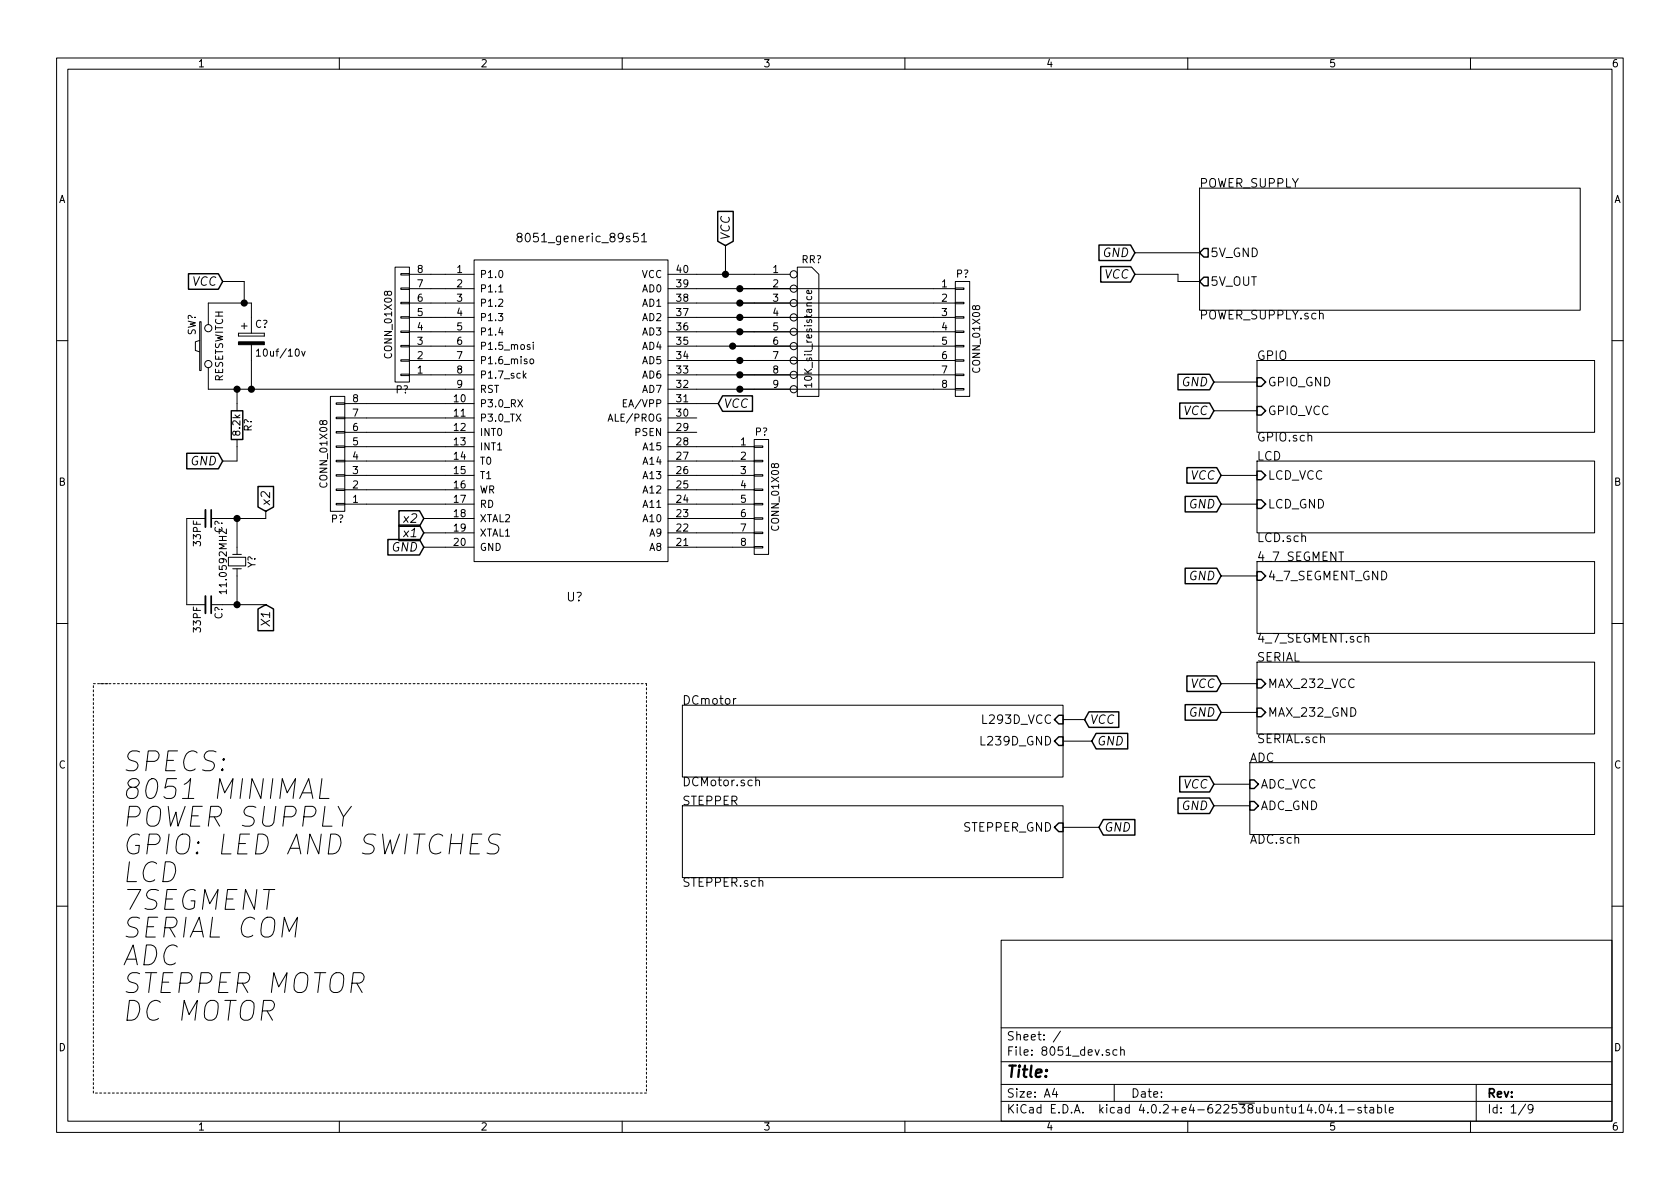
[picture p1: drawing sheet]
<svg xmlns="http://www.w3.org/2000/svg" width="297mm" height="210mm" viewBox="0 0 297 210" stroke-linecap="round" stroke-linejoin="round" font-family="sans-serif">
<g fill="none" stroke="#000" stroke-width=".18">
<path d="M10 10.3h277v189.9h-277zM12 12.2h273v186.1h-273zM60 10.3v1.9M110 10.3v1.9M160 10.3v1.9M210 10.3v1.9M260 10.3v1.9M212.1 33.3h67.3v21.6h-67.3zM35.3 56.9h.3v8.6h-.3zM36.8 57.4v-3.8h7.6v5.3M39.4 49.8h3.8v3.8M42.2 58.9v.5z"/>
<path d="M42.2 59.4h4.5zM42.2 58.9h4.5zM42.7 57.7h1M43.2 57.1v1.1M46.7 58.9v.5zM69.8 47.2h2.6v20.4h-2.6zM70.9 48.4h1.5v.2h-1.5zM70.9 50.9h1.5v.3h-1.5zM70.9 53.5h1.5v.2h-1.5zM70.9 56h1.5v.3h-1.5zM70.9 58.5h1.5v.3h-1.5zM72.4 48.5h11.4"/>
<path d="M72.4 51h11.4M72.4 53.6h11.4M72.4 56.1h11.4M72.4 58.7h11.4M83.8 46h34.3v53.3h-34.3zM88.2 51.6h.7M91.7 41.9l-.3-.3 .1-.2a.48 .48 0 0 1 .7 0l.1 .2-.1 .2-.7 .3v.5a.48 .48 0 0 0 .8-.1v-.3l-.3-.3M112.8 41.2h-.7l-.1 .8 .2-.2 .5 .1 .2 .2v.4l-.3 .3h-.4l-.2-.2M113.4 41.7l.5-.5v1.6M113.4 42.8h.9M118.1 48.5h21.6M118.1 51h50.8"/>
<path d="M118.1 53.6h50.8M118.1 56.1h50.8M118.1 58.7h50.8M128.3 43.4v5.1M141 47.2h2.5l1.3 1.3v21.6h-3.8zM142.7 52.4l-.1 .4 .3 .2 .5-.1v-.5M143.4 51.4l.1 .3-.2 .2h-.6v-.5l.3-.1 .1 .6M168.9 49.8h2.5v20.3h-2.5zM168.9 58.5h1.5v.3h-1.5zM168.9 56h1.5v.3h-1.5zM168.9 53.5h1.5v.2h-1.5zM168.9 50.9h1.5v.3h-1.5z"/>
<path d="M200.7 48.5h7.6v1.3h3.8M200.7 44.7h11.4M10 60.2h2M35.3 60.2l-.8 .2v1.6l.8 .2M36.8 65v3.8h47M41.9 77.7v3.8h-2.5M41.9 68.8v3.8M44.4 61v7.8M45.3 62.1l.4-.4v1.3M45.3 63h.8M53.3 62.1l.3 .9 .3-.9M58.4 70.1h2.6v20.3h-2.6z"/>
<path d="M59.4 71.2h1.6v.3h-1.6zM59.4 73.8h1.6v.2h-1.6zM59.4 76.3h1.6v.3h-1.6zM59.4 78.9h1.6v.2h-1.6zM61 71.4h22.8M61 73.9h22.8M61 76.4h22.8M61 79h22.8M70.9 61.1h1.5v.2h-1.5zM70.9 63.6h1.5v.3h-1.5zM70.9 66.2h1.5v.2h-1.5zM72.4 61.2h11.4"/>
<path d="M72.4 63.7h11.4M72.4 66.3h11.4M92.7 66.4l.3 .5M93 66l-.5 .5M93.7 61l-.3-.1-.2 .2 .1 .2 .4 .1v.3h-.5M93.8 63.6l.3-.1 .3 .2v.4l-.3 .2-.3-.1zM94.3 60.5v.1M94.3 60.9v.9M118.1 61.2h50.8M118.1 63.7h50.8M118.1 66.3h50.8M118.1 68.8h50.8"/>
<path d="M118.1 71.4h8.9M118.1 73.9h5.1M118.1 76.4h5.1M118.1 79h15.2M133.3 77.7h2.6v20.3h-2.6zM133.3 78.9h1.6v.2h-1.6zM143.5 68.1h-1.3l.4 .4M143.5 67.8v.7M168.9 68.7h1.5v.3h-1.5zM168.9 66.2h1.5v.2h-1.5zM168.9 63.6h1.5v.3h-1.5zM168.9 61.1h1.5v.2h-1.5z"/>
<path d="M214.6 67.6h7.6M214.6 72.6h7.6M222.2 63.7h59.7v12.7h-59.7zM285 60.2h2M36.3 91.7h-3.3v15.2h3.3M40 93.5v.9l-1.2-.9v.9M40.4 98.5h3v1.6h-3zM41.1 98h1.6M41.9 91.7v6.3M47 90.4v1.3h-7.6M59.4 81.4h1.6v.3h-1.6zM59.4 83.9h1.6v.3h-1.6z"/>
<path d="M59.4 86.5h1.6v.2h-1.6zM59.4 89h1.6v.3h-1.6zM61 81.5h22.8M61 89.1h22.8M61 84.1h22.8M61 86.6h22.8M74.9 96.8h8.9M74.9 94.2h8.9M74.9 91.7h8.9M118.1 96.8h15.2M118.1 94.2h15.2M118.1 91.7h15.2"/>
<path d="M118.1 81.5h15.2M118.1 89.1h15.2M118.1 84.1h15.2M118.1 86.6h15.2M133.3 96.6h1.6v.3h-1.6zM133.3 94.1h1.6v.3h-1.6zM133.3 91.6h1.6v.2h-1.6zM133.3 89h1.6v.3h-1.6zM133.3 86.5h1.6v.2h-1.6zM133.3 83.9h1.6v.3h-1.6zM133.3 81.4h1.6v.3h-1.6zM215.9 89.1h6.3"/>
<path d="M215.9 84.1h6.3M222.2 81.5h59.7v12.7h-59.7zM222.2 99.3h59.7v12.7h-59.7zM10 110.3h2M39.4 106.9h7.6M40 104.6h-1.2l.3 .4M40 104.3v.7M41.1 100.6h1.6M41.9 100.6v6.3M215.9 101.8h6.3M222.2 117.1h59.7v12.7h-59.7zM241.4 112.7v-.1a.36 .36 0 0 1 .6 .2v.8"/>
<path d="M285 110.3h2M56.9 137.7l-.4 3.5h1.7M120.6 124.7h67.4v12.7h-67.4zM130.1 123.5l-.3 .1-.1 .2M133.6 138.1l.1-.1a.36 .36 0 0 1 .6 .2v.8M188 127.2h3.8M188 131.1h5M214.6 138.7h6.4M215.9 120.9h6.3M215.9 126h6.3M221 134.9h60.9v12.7h-60.9zM88.5 147.7a1.44 1.44 0 0 0-1.9 .1 .76 .76 0 0 0-.2 .8 .76 .76 0 0 0 .6 .6l.6 .1a.84 .84 0 0 1 .6 1 .84 .84 0 0 1-.8 .7h-.8l-.5-.2"/>
<path d="M120.6 142.5h67.4v12.7h-67.4zM188 146.3h6.3M214.6 142.5h6.4M10 160.2h2M177 166.3h108v32h-108zM285 160.2h2M60 198.3v1.9M110 198.3v1.9M160 198.3v1.9M177 194.8h108M177 191.8h108M177 187.8h108"/>
<path d="M177 181.8h108M186.4 192.5l-.3 1h.9M186.8 193v1M187.5 182.3l-1.3 2M196.1 185.7a.37 .37 0 0 0-.5 .1v.2l.5 .2 .1 .1-.2 .3-.4-.1M197 191.8v3M197.5 185.7l-.4-.1-.3 .3v.6l.3 .1 .4-.1M198.1 185.7l.2-.1 .4 .1 .1 .9M198.1 185.1v1.5M210 198.3v1.9M233.4 195.5l.2-.2a.81 .81 0 0 1 .6 .6 .81 .81 0 0 1-.3 .8l-.1 .1a.79 .79 0 0 1-.4-1.3zM235 195.2l-.3 1.1h.9"/>
<path d="M235.4 195.8v1M236.2 196.7v.1M236.8 195.8l.4-.5v1.5M236.8 196.8h.9M238.3 196.3h1.1M240.7 195.9a.37 .37 0 0 0-.6 .1l.1 .3 .5 .1v.1l-.2 .3-.4-.1M241.2 195.8h.5M241.4 195.3v1.3l.3 .2M242.2 195.9h.6l.1 .9M242.9 196.2l-.5 .1-.2 .2 .2 .3 .5-.1M243.6 195.9l.4-.1 .3 .3-.1 .6h-.6M243.6 195.3v1.5"/>
<path d="M244.9 195.3v1.3l.2 .2M245.6 196.3l.8-.1-.1-.3-.4-.1-.3 .2 .1 .7h.6M260 198.3v1.9M261 191.8v6.5M269.7 195.2l-1.2 2M271 196l-.2 .3h-.3l-.3-.3v-.4l.1-.2 .5-.1 .2 .2a1.19 1.19 0 0 1-.2 1.2l-.5 .1"/>
<circle cx="36.8" cy="58" r=".63"/>
<circle cx="140.3" cy="56.1" r=".63"/>
<circle cx="140.3" cy="58.7" r=".63"/>
<circle cx="140.3" cy="48.5" r=".63"/>
<circle cx="140.3" cy="51" r=".63"/>
<circle cx="140.3" cy="53.6" r=".63"/>
<circle cx="36.8" cy="64.4" r=".63"/>
<circle cx="140.3" cy="66.3" r=".63"/>
<circle cx="140.3" cy="68.8" r=".63"/>
<circle cx="140.3" cy="61.2" r=".63"/>
<circle cx="140.3" cy="63.7" r=".63"/>
</g>
<g fill="none" stroke="#000" stroke-width=".25">
<path d="M126.9 37.4h2.7v5.3l-1.3 .7-1.4-.7zM33.3 48.4h5.3l.8 1.4-.8 1.3h-5.3zM194.3 43.3h5.6l.8 1.4-.8 1.4h-5.6zM194.6 47.1h5.3l.8 1.4-.8 1.4h-5.3zM212.9 49h.7v1.5h-.7l-.8-.7zM212.9 43.9h.7v1.6h-.7l-.8-.8zM40.9 72.6h2v5.1h-2zM127.8 70h5.2v2.7h-5.2l-.8-1.3zM208.3 66.2h5.6l.7 1.4-.7 1.3h-5.6zM208.6 71.3h5.3l.7 1.3-.7 1.4h-5.3zM222.2 66.8h.8l.8 .8-.8 .7h-.8zM222.2 71.9h.8l.8 .7-.8 .8h-.8z"/>
<path d="M33 80.2h5.6l.8 1.3-.8 1.4h-5.6zM45.6 86h2.8v3.7l-1.4 .7-1.4-.7zM68.6 95.4h5.6l.7 1.4-.7 1.3h-5.6zM70.5 92.9h3.7l.7 1.3-.7 1.4h-3.7zM70.5 90.3h3.7l.7 1.4-.7 1.4h-3.7zM209.5 87.8h5.6l.8 1.3-.8 1.4h-5.6zM209.9 82.7h5.2l.8 1.4-.8 1.3h-5.2zM222.2 88.4h.8l.8 .7-.8 .8h-.8zM222.2 83.3h.8l.8 .8-.8 .7h-.8zM45.6 107.7l1.4-.8 1.4 .8v3.8h-2.8zM209.5 100.5h5.6l.8 1.3-.8 1.4h-5.6zM209.9 119.5h5.2l.8 1.4-.8 1.4h-5.2z"/>
<path d="M222.2 101.1h.8l.8 .7-.8 .8h-.8zM187.2 126.5h.8v1.5h-.8l-.8-.8zM187.2 130.3h.8v1.5h-.8l-.8-.7zM192.5 125.9h5.3v2.7h-5.3l-.7-1.4zM193.8 129.7h5.6v2.7h-5.6l-.8-1.3zM208.6 137.3h5.3l.7 1.4-.7 1.3h-5.3zM209.5 124.6h5.6l.8 1.4-.8 1.3h-5.6zM221 137.9h.7l.8 .8-.8 .7h-.7zM222.2 120.1h.8l.8 .8-.8 .8h-.8zM222.2 125.2h.8l.8 .8-.8 .7h-.8zM187.2 145.5h.8v1.6h-.8l-.8-.8zM195.1 144.9h5.6v2.8h-5.6l-.8-1.4z"/>
<path d="M208.3 141.1h5.6l.7 1.4-.7 1.4h-5.6zM221 141.7h.7l.8 .8-.8 .8h-.7z"/>
</g>
<path d="M42.2 60.4h4.5v.6h-4.5z" fill="#000" stroke="#000" stroke-width=".18"/>
<path d="M36.3 90.2v3M36.3 105.4v3.1" fill="none" stroke="#000" stroke-width=".33"/>
<path d="M37.3 90.2v3M37.3 105.4v3.1" fill="none" stroke="#000" stroke-width=".3"/>
<g fill="#000" stroke="#000" stroke-width=".25">
<circle cx="43.2" cy="53.6" r=".51"/>
<circle cx="128.3" cy="48.5" r=".51"/>
<circle cx="130.8" cy="56.1" r=".51"/>
<circle cx="130.8" cy="51" r=".51"/>
<circle cx="130.8" cy="53.6" r=".51"/>
<circle cx="130.8" cy="58.7" r=".51"/>
<circle cx="41.9" cy="68.8" r=".51"/>
<circle cx="44.5" cy="68.8" r=".51"/>
<circle cx="129.5" cy="61.2" r=".51"/>
<circle cx="130.8" cy="63.7" r=".51"/>
<circle cx="130.8" cy="66.3" r=".51"/>
<circle cx="130.8" cy="68.8" r=".51"/>
<circle cx="41.9" cy="91.7" r=".51"/>
<circle cx="41.9" cy="106.9" r=".51"/>
</g>
<path d="M16.5 120.9h2.5M17.8 120.9h96.5M114.3 120.9v72.4M16.5 193.3v-72.4M114.3 193.3h-97.8" fill="none" stroke="#000" stroke-width=".18" stroke-dasharray=".3 .4"/>
<g font-size="4.9">
<text x="21.6" y="136.5">SPECS:</text>
<text x="21.6" y="141.4">8051 MINIMAL</text>
<text x="21.6" y="146.3">POWER SUPPLY</text>
<text x="21.6" y="151.2">GPIO: LED AND SWITCHES</text>
<text x="21.6" y="156.1">LCD</text>
<text x="21.6" y="161">7SEGMENT</text>
<text x="21.6" y="165.9">SERIAL COM</text>
<text x="21.6" y="170.8">ADC</text>
<text x="21.6" y="175.7">STEPPER MOTOR</text>
<text x="21.6" y="180.6">DC MOTOR</text>
</g>
<text font-size="2.8" x="178" y="190.5">Title:</text>
<g font-size="2.1">
<text x="212.1" y="33.2">POWER_SUPPLY</text>
<text x="92.6" y="42.8">8051_generic_89s51</text>
<text x="129" y="42.5" transform="rotate(-90 129 42.5)">VCC</text>
<text x="195" y="45.5">GND</text>
<text x="214" y="45.5">5V_GND</text>
<text x="34" y="50.5">VCC</text>
<text x="195.3" y="49.3">VCC</text>
<text x="214" y="50.5">5V_OUT</text>
<text x="212.1" y="56.5">POWER_SUPPLY.sch</text>
<text x="222.2" y="63.6">GPIO</text>
<text x="209" y="68.3">GND</text>
<text x="224.2" y="68.3">GPIO_GND</text>
<text x="127.9" y="72.1">VCC</text>
<text x="209.2" y="73.4">VCC</text>
<text x="224.2" y="73.4">GPIO_VCC</text>
<text x="33.7" y="82.3">GND</text>
<text x="222.2" y="78.1">GPIO.sch</text>
<text x="222.2" y="81.4">LCD</text>
<text x="47.8" y="89.5" transform="rotate(-90 47.8 89.5)">x2</text>
<text x="210.3" y="89.9">GND</text>
<text x="210.5" y="84.8">VCC</text>
<text x="224.2" y="89.9">LCD_GND</text>
<text x="224.2" y="84.8">LCD_VCC</text>
<text x="71.7" y="95">x1</text>
<text x="71.7" y="92.5">x2</text>
<text x="222.2" y="95.9">LCD.sch</text>
<text x="69.3" y="97.5">GND</text>
<text x="222.2" y="99.2">4_7_SEGMENT</text>
<text x="100.2" y="106.3">U?</text>
<text x="210.3" y="102.6">GND</text>
<text x="224.2" y="102.6">4_7_SEGMENT_GND</text>
<text x="47.8" y="110.4" transform="rotate(-90 47.8 110.4)">X1</text>
<text x="222.2" y="113.6">4_7_SEGMENT.sch</text>
<text x="222.2" y="117">SERIAL</text>
<text x="120.6" y="124.6">DCmotor</text>
<text x="210.5" y="121.7">VCC</text>
<text x="224.2" y="121.7">MAX_232_VCC</text>
<text x="173.8" y="131.8">L239D_GND</text>
<text x="174" y="128">L293D_VCC</text>
<text x="192.7" y="128">VCC</text>
<text x="194" y="131.8">GND</text>
<text x="210.3" y="126.7">GND</text>
<text x="222.2" y="131.4">SERIAL.sch</text>
<text x="224.2" y="126.7">MAX_232_GND</text>
<text x="221" y="134.8">ADC</text>
<text x="120.6" y="142.4">STEPPER</text>
<text x="120.6" y="139">DCMotor.sch</text>
<text x="209" y="143.3">GND</text>
<text x="209.2" y="139.4">VCC</text>
<text x="222.9" y="143.3">ADC_GND</text>
<text x="222.9" y="139.4">ADC_VCC</text>
<text x="170.2" y="147.1">STEPPER_GND</text>
<text x="195.2" y="147.1">GND</text>
<text x="221" y="149.2">ADC.sch</text>
<text x="120.6" y="156.8">STEPPER.sch</text>
<text x="178" y="184">Sheet: /</text>
<text x="178" y="186.7">File: 8051_dev.sch</text>
<text x="178" y="196.9">KiCad E.D.A. kicad 4.0.2+e4-622538ubuntu14.04.1-stable</text>
<text x="178" y="194.1">Size: A4</text>
<text x="200" y="194.1">Date:</text>
<text x="263" y="194.1">Rev:</text>
<text x="263" y="196.9">Id: 1/9</text>
</g>
<g font-size="1.8">
<text x="35" y="11.9">1</text>
<text x="85" y="11.9">2</text>
<text x="135" y="11.9">3</text>
<text x="185" y="11.9">4</text>
<text x="235" y="11.9">5</text>
<text x="285" y="11.9">6</text>
<text x="10.4" y="35.9">A</text>
<text x="285.4" y="35.9">A</text>
<text x="141.7" y="46.5">RR?</text>
<text x="73.8" y="53.3">6</text>
<text x="73.8" y="50.8">7</text>
<text x="73.8" y="48.3">8</text>
<text x="80.8" y="48.3">1</text>
<text x="80.8" y="50.8">2</text>
<text x="80.8" y="53.3">3</text>
<text x="84.8" y="49.1">P1.0</text>
<text x="84.8" y="51.7">P1.1</text>
<text x="113.4" y="49.1">VCC</text>
<text x="113.6" y="51.7">AD0</text>
<text x="119.7" y="48.3">40</text>
<text x="119.7" y="53.3">38</text>
<text x="119.7" y="50.8">39</text>
<text x="136.7" y="48.3">1</text>
<text x="136.7" y="50.8">2</text>
<text x="136.7" y="53.3">3</text>
<text x="166.5" y="50.8">1</text>
<text x="166.5" y="53.3">2</text>
<text x="169.1" y="49.1">P?</text>
<text x="34.6" y="59.4" transform="rotate(-90 34.6 59.4)">SW?</text>
<text x="45.1" y="58">C?</text>
<text x="73.8" y="58.4">4</text>
<text x="73.8" y="55.9">5</text>
<text x="80.8" y="55.9">4</text>
<text x="80.8" y="58.4">5</text>
<text x="84.8" y="54.2">P1.2</text>
<text x="84.8" y="56.8">P1.3</text>
<text x="84.8" y="59.3">P1.4</text>
<text x="113.6" y="59.3">AD3</text>
<text x="113.6" y="56.8">AD2</text>
<text x="113.6" y="54.2">AD1</text>
<text x="119.7" y="58.4">36</text>
<text x="119.7" y="55.9">37</text>
<text x="136.7" y="55.9">4</text>
<text x="136.7" y="58.4">5</text>
<text x="166.5" y="55.9">3</text>
<text x="166.5" y="58.4">4</text>
<text x="46.1" y="63">10uf/10v</text>
<text x="69.3" y="63" transform="rotate(-90 69.3 63)">CONN_01X08</text>
<text x="73.8" y="63.5">2</text>
<text x="73.8" y="61">3</text>
<text x="80.8" y="61">6</text>
<text x="80.8" y="63.5">7</text>
<text x="84.8" y="61.8">P1.5_mosi</text>
<text x="84.8" y="64.4">P1.6_miso</text>
<text x="113.6" y="64.4">AD5</text>
<text x="113.6" y="61.8">AD4</text>
<text x="119.7" y="63.5">34</text>
<text x="119.7" y="61">35</text>
<text x="136.7" y="61">6</text>
<text x="136.7" y="63.5">7</text>
<text x="166.5" y="61">5</text>
<text x="166.5" y="63.5">6</text>
<text x="173.3" y="65.6" transform="rotate(-90 173.3 65.6)">CONN_01X08</text>
<text x="39.4" y="67.6" transform="rotate(-90 39.4 67.6)">RESETSWITCH</text>
<text x="62.4" y="71.1">8</text>
<text x="70" y="69.5">P?</text>
<text x="73.8" y="66">1</text>
<text x="80.3" y="71.1">10</text>
<text x="80.8" y="66">8</text>
<text x="80.8" y="68.6">9</text>
<text x="84.8" y="66.9">P1.7_sck</text>
<text x="84.8" y="69.5">RST</text>
<text x="113.6" y="69.5">AD7</text>
<text x="113.6" y="66.9">AD6</text>
<text x="119.7" y="71.1">31</text>
<text x="119.7" y="68.6">32</text>
<text x="119.7" y="66">33</text>
<text x="136.7" y="66">8</text>
<text x="136.7" y="68.6">9</text>
<text x="143.6" y="67.9" transform="rotate(-90 143.6 67.9)">10K_sil_resistance</text>
<text x="166.5" y="66">7</text>
<text x="166.5" y="68.6">8</text>
<text x="42.5" y="76.9" transform="rotate(-90 42.5 76.9)">8.2k</text>
<text x="44.5" y="76.3" transform="rotate(-90 44.5 76.3)">R?</text>
<text x="62.4" y="76.2">6</text>
<text x="62.4" y="73.7">7</text>
<text x="80.3" y="73.7">11</text>
<text x="80.3" y="76.2">12</text>
<text x="84.8" y="72">P3.0_RX</text>
<text x="84.8" y="74.5">P3.0_TX</text>
<text x="84.8" y="77.1">INT0</text>
<text x="107.8" y="74.5">ALE/PROG</text>
<text x="110.6" y="72">EA/VPP</text>
<text x="112.3" y="77.1">PSEN</text>
<text x="119.7" y="73.7">30</text>
<text x="119.7" y="76.2">29</text>
<text x="133.5" y="77">P?</text>
<text x="62.4" y="83.8">3</text>
<text x="62.4" y="81.3">4</text>
<text x="62.4" y="78.7">5</text>
<text x="80.3" y="78.7">13</text>
<text x="80.3" y="81.3">14</text>
<text x="80.3" y="83.8">15</text>
<text x="84.8" y="79.6">INT1</text>
<text x="84.8" y="82.2">T0</text>
<text x="113.8" y="82.2">A14</text>
<text x="113.8" y="79.6">A15</text>
<text x="119.7" y="83.8">26</text>
<text x="119.7" y="81.3">27</text>
<text x="119.7" y="78.7">28</text>
<text x="131" y="78.7">1</text>
<text x="131" y="81.3">2</text>
<text x="131" y="83.8">3</text>
<text x="10.4" y="85.9">B</text>
<text x="57.9" y="85.9" transform="rotate(-90 57.9 85.9)">CONN_01X08</text>
<text x="62.4" y="88.9">1</text>
<text x="62.4" y="86.4">2</text>
<text x="80.3" y="86.4">16</text>
<text x="80.3" y="88.9">17</text>
<text x="84.8" y="84.7">T1</text>
<text x="84.8" y="87.2">WR</text>
<text x="84.8" y="89.8">RD</text>
<text x="113.8" y="89.8">A11</text>
<text x="113.8" y="87.2">A12</text>
<text x="113.8" y="84.7">A13</text>
<text x="119.7" y="88.9">24</text>
<text x="119.7" y="86.4">25</text>
<text x="131" y="86.4">4</text>
<text x="131" y="88.9">5</text>
<text x="285.4" y="85.9">B</text>
<text x="39.3" y="94.3" transform="rotate(-90 39.3 94.3)">C?</text>
<text x="58.5" y="92.4">P?</text>
<text x="80.3" y="91.4">18</text>
<text x="80.3" y="94">19</text>
<text x="84.8" y="92.3">XTAL2</text>
<text x="84.8" y="94.9">XTAL1</text>
<text x="113.8" y="92.3">A10</text>
<text x="114.8" y="94.9">A9</text>
<text x="119.7" y="94">22</text>
<text x="119.7" y="91.4">23</text>
<text x="131" y="91.4">6</text>
<text x="131" y="94">7</text>
<text x="137.7" y="93.5" transform="rotate(-90 137.7 93.5)">CONN_01X08</text>
<text x="35.5" y="96.4" transform="rotate(-90 35.5 96.4)">33PF</text>
<text x="45.2" y="100.4" transform="rotate(-90 45.2 100.4)">Y?</text>
<text x="80.3" y="96.5">20</text>
<text x="84.8" y="97.4">GND</text>
<text x="114.8" y="97.4">A8</text>
<text x="119.7" y="96.5">21</text>
<text x="131" y="96.5">8</text>
<text x="40.1" y="104.4" transform="rotate(-90 40.1 104.4)">11.0592MHZ</text>
<text x="35.5" y="111.7" transform="rotate(-90 35.5 111.7)">33PF</text>
<text x="39.3" y="109.5" transform="rotate(-90 39.3 109.5)">C?</text>
<text x="10.4" y="135.9">C</text>
<text x="285.4" y="135.9">C</text>
<text x="10.4" y="185.9">D</text>
<text x="285.4" y="185.9">D</text>
<text x="35" y="199.9">1</text>
<text x="85" y="199.9">2</text>
<text x="135" y="199.9">3</text>
<text x="185" y="199.9">4</text>
<text x="235" y="199.9">5</text>
<text x="285" y="199.9">6</text>
</g>
</svg>
